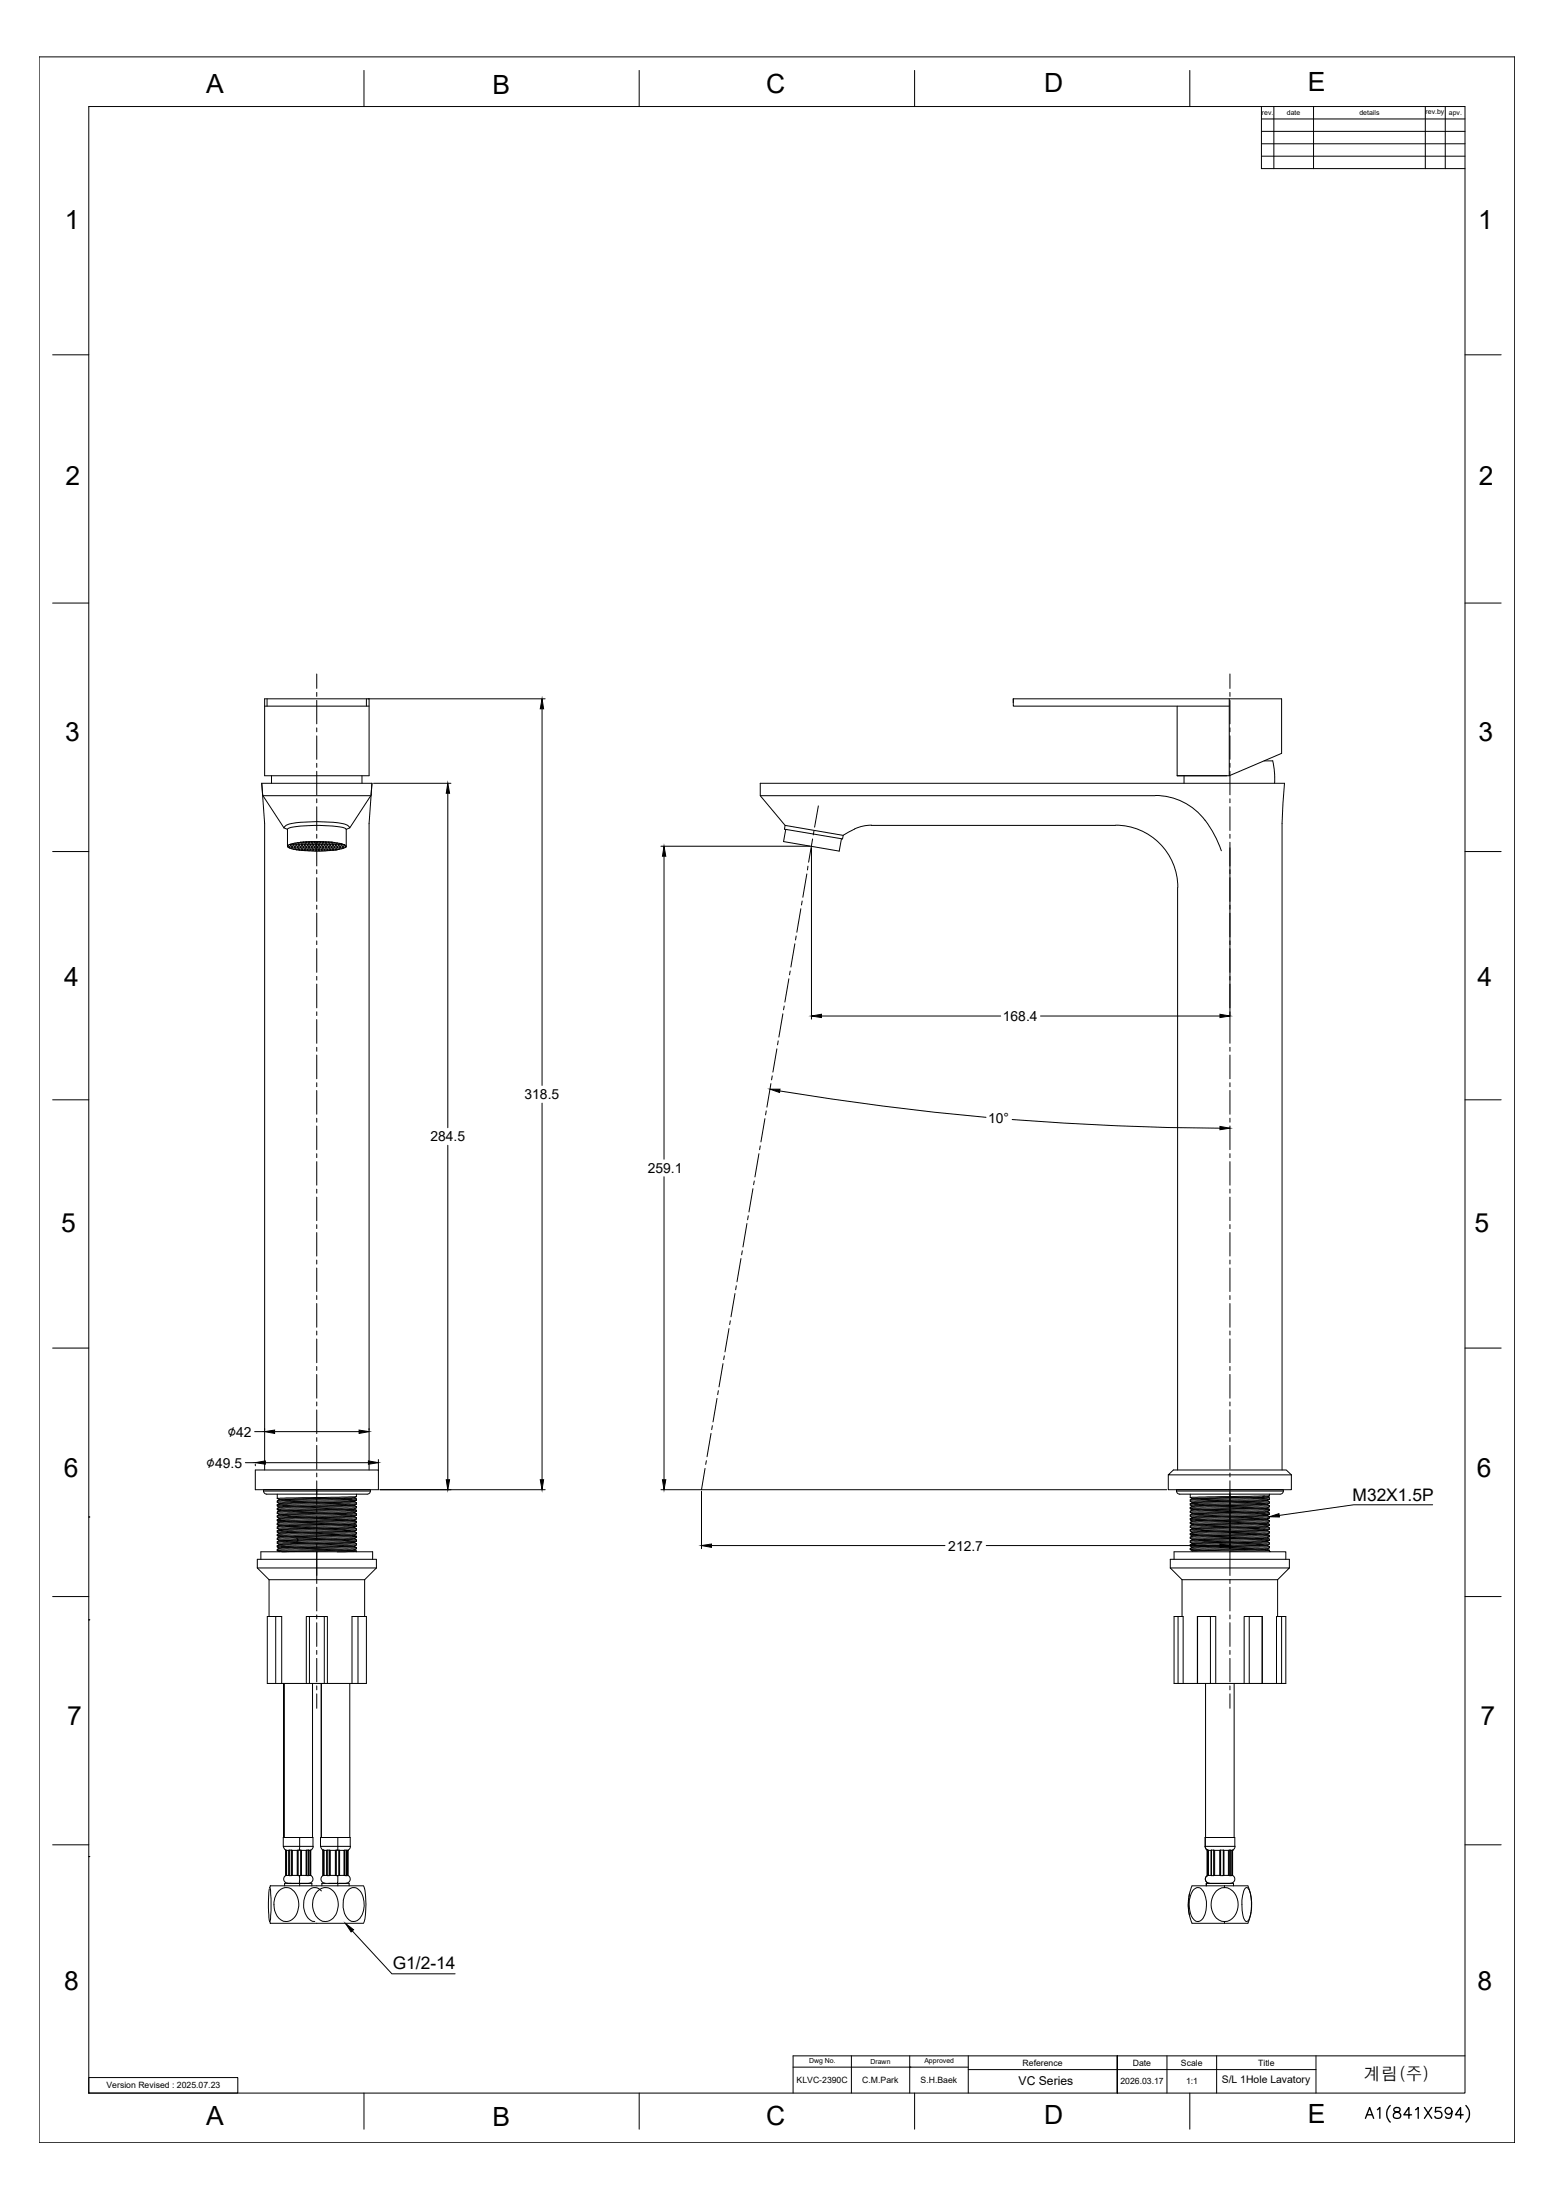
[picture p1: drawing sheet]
<svg xmlns="http://www.w3.org/2000/svg" width="297mm" height="420mm" viewBox="0 0 297 420" stroke-linecap="round" stroke-linejoin="round" font-family="sans-serif">
<!-- layer: 0 -->
<g fill="none" stroke="#000" stroke-width=".19">
<path d="M7.5 10.9h281.7v398.3h-281.7zM69.5 13.4v6.9M122 13.4v6.9M174.6 13.4v6.9M227.1 13.4v6.9M16.9 20.3h262.8v379.4h-262.8zM240.8 20.3v11.9h38.9M240.8 22.7h38.9M240.8 25.1h38.9M240.8 27.5h38.9M240.8 29.8h38.9M243.2 20.3v11.9"/>
<path d="M250.8 20.3v11.9M272.1 20.3v11.9M275.9 20.3v11.9M10 67.8h6.9M279.7 67.8h6.9M10 115.2h6.9M279.7 115.2h6.9M50.5 133.5h20v14.7h-20zM50.5 134.9h20M51 133.5v1.4M69.9 133.5v1.4M193.4 133.5v1.4h41.3"/>
<path d="M193.4 133.5h51.3v10.4l-10 4.3h-10M193.4 133.5v.7M224.7 134.9v13.3M234.7 133.5v14.7M50 149.6h21M50 149.6l.5 7.7v123.4M50 149.6l.1 2.1M50.1 151.7l.2 .4 3.9 6M50.2 152h20.6M51.8 148.2v1.4M54.2 158.1l.7 .3M54.9 158.4a1.39 1.39 0 0 1 1.2-.5 29.7 29.7 0 0 1 9.7 .2l.3 .3"/>
<path d="M54.9 158.4v3.2M66.1 158.4v3.2M66.8 158.1l-.7 .3M69.1 148.2v1.4M70.7 152.1l-3.9 6-.2-.2a1.93 1.93 0 0 0-1.4-.6 31.7 31.7 0 0 0-10 .1l-.5 .2-.5 .5M70.9 151.7l-.2 .4M71 149.6l-.5 7.7v123.4M71 149.6l-.2 2.1M145.1 152h75.4M149.9 157.6l-.2 .8 11.1 1.8 .2-.7-11.1-1.9-4.8-5.6v-2.4h100.1l-.5 7.7v123.4M150 158.4l-.4 2.3 10.6 1.8 .4-2.3M163.1 158.3l-2.1 1.2"/>
<path d="M166.3 157.6h46.7M166.4 157.6l-1.7 .2-1.6 .5M213 157.6a11.9 11.9 0 0 1 11.8 11.9M220.5 151.9a11.9 11.9 0 0 1 9.5 4.8M224.7 148.2h9.5M226 148.2v1.4M230.1 156.7a21.4 21.4 0 0 1 3.1 5.8M241.3 145.3h1.7M243 145.3l.3 1.8v2.5M10 162.6h6.9M55 161.5a12.9 12.9 0 0 1 6.2-.8 10.1 10.1 0 0 1 4.9 .9l-.2 .3a22 22 0 0 1-10.7 0l-.2-.1zM55 161.8h11"/>
<path d="M55 161.4l.3 .6M55.2 161.3h10.6M55.4 161.2l.6 1M55.6 161.2l-.4 .7M56.2 161l-.6 1.1M56.4 161l.8 1.4M56.5 162.3h7.9M56.8 160.9l-.7 1.3M56.9 160.9l.9 1.5M57.4 160.9h6.2M57.4 160.9l-.8 1.4-.7-1.2M57.4 160.9l.9 1.6"/>
<path d="M57.9 160.8l1 1.7M58 160.8l-.9 1.5M58.4 160.8l1 1.7M58.5 160.8l-.9 1.6M58.9 160.8l1.1 1.7M59.1 160.8l-1 1.7M59.5 160.7l1 1.8M59.6 160.7l-1 1.8M60 160.7l1 1.8M60.2 160.7l-1.1 1.8M60.5 160.7l1.1 1.8M60.7 160.7l-1 1.8"/>
<path d="M61.1 160.7l1 1.8M61.2 160.7l-1 1.8M61.6 160.7l1 1.8M61.8 160.7l-1.1 1.8M62.2 160.8l.9 1.6M62.3 160.8l-1 1.7M62.7 160.8l.9 1.6M62.8 160.8l-1 1.7M63.3 160.9l.8 1.4M63.3 160.9l-.9 1.6M64.3 161l-.8 1.4M64.4 161l.7 1.1"/>
<path d="M64.7 162.2l-.8-1.3-1 1.6M64.8 161.1l-.7 1.2M65.1 161.1l.5 .9M65.3 161.1l-.6 1.1M65.7 161.3l.3 .5M65.8 161.3l-.5 .8M66.1 161.7l-.1 .1M224.8 169.5v111.2M279.7 162.6h6.9M10 210h6.9M279.7 210h6.9M10 257.5h6.9"/>
<path d="M279.7 257.5h6.9M16.9 289.7h.1M48.7 280.7h23.5v3.8h-23.5zM49.1 299.5v-1.7h22.8v1.7M49.1 299.5h22.8M49.1 299.5l2.3 2.2M50.3 284.8h20.4M50.4 284.5l-.1 .2a.61 .61 0 0 0 .6 .7h19.2M52.9 286.2h.1M52.9 294.7h.1M52.9 296.1h.1M52.9 294h.1"/>
<path d="M52.9 295.4h.1M52.9 292.6h.1M52.9 291.2h.1M52.9 293.3h.1M52.9 291.9h.1M52.9 290.4h.1M52.9 289.7h.1M52.9 289h.1M52.9 286.9h.1M52.9 287.6h.1M52.9 288.3h.1M52.9 288.8l.4-.2 2.2-.1 12.2-.3 .3 .2z"/>
<path d="M52.9 288.3l15.1-.4a3.5 3.5 0 0 1-2.1 .3l-11.1 .2a3 3 0 0 1-1.9-.1zM52.9 294l.4 .2 3.6-.1M52.9 293.1a3.5 3.5 0 0 1 2.1-.3l12.5-.3 .5 .2zM52.9 285.4v.8M52.9 286.7v.2M52.9 287.3v.3M52.9 288.1v.2M52.9 288.8v.2M52.9 289.5v.2M52.9 290.2v.2M52.9 290.9v.3M52.9 291.6v.3"/>
<path d="M52.9 292.3v.3M52.9 293.1v.2M52.9 293.8v.2M52.9 294.5v.2M52.9 295.2v.2M52.9 295.9v.2M52.9 291.2l.4 .2M53.3 291.4h.1M53.3 291.4v.1M53.3 291.5l-.4 .1M56.7 293.9l-3.8 .1M56.7 294.4l-3.8 .1"/>
<path d="M56.7 293.9l.2 .2M56.9 294.2h-3.5l-.5 .3M56.9 294.1v.1M56.9 294.2l-.2 .2M60.5 296.4h-10.7v1.4M60.5 284.5v.9M68 292.7v.2M68 293.7l-11.3 .2M68 288.4h.1M68 286.3h.1M68 287h.1M68 287.7h.1"/>
<path d="M68 292h.1M68 293.4h.1M68 294.1h.1M68 294.8h.1M68 290.6h.1M68 289.1h.1M68 289.8h.1M68 291.3h.1M68 295.6h.1M68 296.2h.1M68 295.8l-15.1 .3M68 294.4l-15.1 .3"/>
<path d="M68 295l-15.1 .4M68 287.7l-.3-.2-9.9 .2-4.5 .2-.4 .2M68 287l-.3-.2-11.8 .2-2.5 .1-.5 .2M68 286.3l-.6-.2-12.4 .3a3.5 3.5 0 0 0-2.1 .3M68 287.7l-15.1 .4M68 286.3l-15.1 .4M68 285.8l-15.1 .4M68 287.3l-.5 .2-2.6 .1-11.6 .2-.4-.2M68 286.5l-.4 .3-4.5 .1-9.8 .2-.4-.2M68 285.8l-.3 .2-2.3 .1-12.1 .3-.4-.2M68 295.8a3.5 3.5 0 0 1-2.1 .3l-12.5 .2-.5-.2M68 295a3.5 3.5 0 0 1-2.1 .3l-11.1 .3a3 3 0 0 1-1.9-.2"/>
<path d="M68 294.4l-.4 .2h-.9l-13.4 .3-.4-.2M68 286.5l-15.1 .4M68 287l-15.1 .3M68 294.1l-11.3 .3M68 292.9l-15.1 .4M68 293.4l-15.1 .4M68 292.2l-15.1 .4M68 293.4a.58 .58 0 0 1-.6 .5l-10.5 .2M68 292.9l-.3 .2-2.2 .1-12.1 .3-.5-.2M68 292.2a3.5 3.5 0 0 1-2.1 .3l-12.5 .3-.5-.2M68 291.5a3.5 3.5 0 0 1-2.1 .3l-11.1 .2a3 3 0 0 1-1.9-.1M68 292l-15.1 .3"/>
<path d="M68 294.1l-.3-.2-10.8 .3M68 293.4l-.6-.2-12.5 .3a3.1 3.1 0 0 0-2 .3M68 292l-.3-.2-12.3 .2-2.1 .1-.4 .2M68 291.5l-15.1 .4M68 290.8l-15.1 .4M68 295.6l-15.1 .3M68 296.2l-.4-.1-13.8 .3M68 295.6l-.3-.3-12.3 .3-2.1 .1-.4 .2M68 294.8l-.3-.2-9.9 .2-4.5 .2-.4 .2M68 291.3l-15.1 .3M68 290.8l-.3 .2-.9 .1-13.5 .3M68 290.1l-.4 .2-2.1 .1-12.2 .2-.4-.2"/>
<path d="M68 289.4l-.3 .2-2.3 .1-12.1 .2-.4-.2M68 288.7a3.5 3.5 0 0 1-2.1 .3l-12.5 .2-.5-.2M68 290.6l-15.1 .3M68 289.4l-15.1 .3M68 289.1l-15.1 .4M68 291.3l-.3-.2-14.4 .4M68 290.6l-.3-.2-13.5 .2-.8 .1-.5 .2M68 289.8l-.6-.1-12.5 .2a3.1 3.1 0 0 0-2 .3M68 289.1l-.5-.1-12.5 .2a3.5 3.5 0 0 0-2.1 .3M68 294.8l-15.1 .4M68 289.8l-15.1 .4M68 288.7l-15.1 .3"/>
<path d="M68 296.2l-3.6 .2M68 290.1l-15.1 .3M68 287.3l-15.1 .3M68 285.4v.4M68 286.3v.2M68 287v.3M68 287.7v.2M68 288.4v.3M68 289.1v.3M68 289.8v.3M68 290.6v.2M68 291.3v.2"/>
<path d="M68 292v.2M68 294.1v.3M68 294.8v.2M68 295.6v.2M68 296.2v.2M70.7 284.5v.2a.61 .61 0 0 1-.6 .7M71.1 297.8v-1.4h-10.6v5.3h-9.1M71.9 299.5l-2.3 2.2M223 281.7v2.8h23.5v-2.8M223 281.7l1-1h21.5l1 1zM223.4 299.5h22.7l-2.2 2.2M223.4 299.5v-1.7h22.7v1.7"/>
<path d="M223.4 299.5l2.3 2.2M224.1 297.8v-1.4h21.4v1.4M224.6 284.8h20.4M225.2 285.4h19.2M225.2 285.4a.62 .62 0 0 1-.6-.9h20.3l.1 .2a.61 .61 0 0 1-.6 .7M227.2 290.3l15.1-.4-.5 .2-2.6 .1-11.6 .3zM227.2 293.6v.2l7.6-.1M227.2 285.4v.6M227.2 286.5v.2M227.2 287.2v.2M227.2 287.9v.2M227.2 288.6v.2"/>
<path d="M227.2 289.3v.2M227.2 290v.3M227.2 290.7v.3M227.2 291.5v.2M227.2 292.2v.2M227.2 292.9v.2M227.2 294.3v.2M227.2 295v.3M227.2 295.7v.2M234.8 286.5l-7.6 .2M234.8 287.3l-7.6 .1M234.8 285.8l-7.6 .2"/>
<path d="M234.8 287l-7.6 .2M234.8 288.4l-7.6 .2M234.8 287.7l-7.6 .2M234.8 295.6l-7.6 .1M234.8 295.8l-7.6 .1M234.8 295l-7.6 .3M234.8 292l-7.6 .2M234.8 294.8l-7.6 .2M234.8 294.4l-7.6 .1M234.8 294.1l-7.6 .2M234.8 287.9l-7.6 .2M234.8 292.9l-7.6 .2"/>
<path d="M234.8 288.7l-7.6 .1M234.8 292.7l-7.6 .2M234.8 292.2l-7.6 .2M234.8 289.4l-7.6 .1M234.8 291.5l-7.6 .2M234.8 289.1l-7.6 .2M234.8 290.6l-7.6 .1M234.8 291.3l-7.6 .2M234.8 285.4v.4M234.8 286.3v.2M234.8 287v.3M234.8 287.7v.2"/>
<path d="M234.8 288.4v.3M234.8 289.1v.3M234.8 289.8v.3M234.8 290.6v.2M234.8 291.3v.2M234.8 292v.2M234.8 292.7v.2M234.8 293.4v.3M234.8 294.1v.3M234.8 294.8v.2M234.8 295.6v.2M241.3 285.7h1l-.3 .2"/>
<path d="M241.3 286.2l1-.1v.3M241.3 285.7l-.3 .2-13.4 .3-.4-.2M241.3 285.7l-6.5 .1M241.3 286.2l-14.1 .3M241.3 286.2l-.3-.2h-.7l-11.8 .2h-.8l-.5 .3M242 288.7l.3 .3-7.5 .1M242 288.8l-12.7 .2a3.5 3.5 0 0 0-2.1 .3M242.1 285.8l-1.1 .2 1.1-.1 .2 .1M242.3 296.3h.1M242.3 287.8l-7.5 .1M242.3 287.8a3.5 3.5 0 0 1-2 .3l-12.6 .2-.5-.2M242.3 287a3.5 3.5 0 0 1-2 .3l-11.1 .2a3.2 3.2 0 0 1-2-.1"/>
<path d="M242.3 286.4l-.5 .2-14.2 .3-.4-.2M242.3 287l-7.5 .3M242.3 286.4l-7.5 .1M242.3 288.2l-7.5 .2M242.3 286.8l-7.5 .2M242.3 287.6l-7.5 .1M242.3 288.2l-.4-.1-12.6 .2a3.5 3.5 0 0 0-2.1 .3M242.3 287.6l-.4-.3-12.1 .3-2.2 .1-.4 .2M242.3 286.8l-.4-.2-12.1 .3-2.2 .1-.4 .2M242.3 291.8l-7.5 .2M242.3 295.3l-7.5 .3M242.3 296.1l-7.5 .1v.2"/>
<path d="M242.3 295.6l-.3 .2-2.3 .1-12 .2-.5-.2M242.3 294.9a3.5 3.5 0 0 1-2 .3l-12.6 .2-.5-.1M242.3 294.2a3.5 3.5 0 0 1-2.1 .3l-11.1 .2a3 3 0 0 1-1.9-.2M242.3 296.1a3.1 3.1 0 0 0-1.9-.1l-12.8 .2M242.3 295.3l-.4-.1-12.6 .2a3.5 3.5 0 0 0-2.1 .3M242.3 294.7l-.4-.2-12.1 .2-2.2 .1-.4 .2M242.3 295.6l-7.5 .2M242.3 293.9l-.3-.2-9.9 .2-4.5 .2-.4 .2M242.3 293.2l-.3-.2-11.7 .3-2.5 .1-.6 .2M242.3 292.5a3.4 3.4 0 0 0-1.9-.1l-11.1 .2a3.5 3.5 0 0 0-2.1 .3M242.3 291.8l-.4-.2-12.6 .3a3.5 3.5 0 0 0-2.1 .3M242.3 294.7l-7.5 .1"/>
<path d="M242.3 293.9l-7.5 .2M242.3 294.9l-7.5 .1M242.3 294.2l-7.5 .2M242.3 293.5l-.4 .2-2.7 .1-11.6 .2-.3-.2M242.3 292.8l-.4 .2-2.2 .1-12.1 .2-.4-.2M242.3 292l-.3 .3h-2.3l-12 .3-.5-.2M242.3 291.3a3.5 3.5 0 0 1-2.1 .3l-12.5 .3-.5-.2M242.3 291.3l-7.5 .2M242.3 290.6a3.5 3.5 0 0 1-2.1 .3l-12.3 .3-.7-.2 7.6-.2M242.3 293.5l-7.5 .2M242.3 290.6l-7.5 .2M242.3 292.5l-7.5 .2"/>
<path d="M242.3 289.2l-.4 .2-2.2 .1-12.1 .3-.4-.3M242.3 288.5l-.3 .2-2.3 .1-12.1 .2-.4-.2M242.3 292.8l-7.5 .1M242.3 288.5l-7.5 .2M242.3 292l-7.5 .2M242.3 289.2l-7.5 .2M242.3 293.2l-15.1 .4M242.3 291.1l-7.5 .2M242.3 289.7l-15.1 .3M242.3 290.4l-7.5 .2M242.3 291.1l-.4-.2-12.1 .3h-2.2l-.4 .3M242.3 290.4l-.4-.2-12.1 .2-2.2 .1-.4 .2"/>
<path d="M242.3 289.7l-.3-.2-13.5 .3h-.7l-.6 .2M242.3 285.4v.3M242.3 286.8v.2M242.3 287.6v.2M242.3 288.2v.3M242.3 289v.2M242.3 289.7v.2M242.3 290.4v.2M242.3 291.1v.2M242.3 291.8v.2M242.3 292.5v.3M242.3 293.2v.3"/>
<path d="M242.3 293.9v.3M242.3 294.7v.2M242.3 295.3v.3M242.3 296.1v.2M10 304.9h6.9M16.9 309.4h.1M51 308.7h2.8v12.8h-2.8zM51.4 301.7v7M52.6 308.7v12.8M59.1 308.7v12.8M60.5 301.7h9.1M61.9 308.7h.6v12.8"/>
<path d="M61.9 308.7h-3.4v12.8M61.9 308.7v12.8M68.3 308.7h1.6v12.8h-16.1M69.6 301.7v7M224.9 308.7h-.8v12.8h1.8M225.7 301.7h18.2M225.7 301.7v7M228.6 308.7v12.8M231.1 308.7v12.8h1M238.5 308.7v12.8h2.4v-12.8M238.5 308.7h-1v12.8M238.5 308.7h2.5v12.8h2.7"/>
<path d="M243.9 301.7v7M244.7 308.7v12.8h-1v-12.8h1.8v12.8h-.8M279.7 304.9h6.9M54.2 321.5v29.4zM59.7 321.5v29.4M61.3 321.5v29.4M61.4 321.5v29.4M66.8 321.5v29.4M67.2 321.5v-12.8h1.1v12.8M224.9 321.5v-12.8h1v12.8M225.9 321.5h2.7M228.6 321.5v-12.8h3.5v12.8"/>
<path d="M228.6 321.5h2.5M230.1 321.5v29.4M232.1 321.5h6.4M235.6 321.5v29.4M240.9 321.5h.1M10 352.3h6.9M16.9 354.6h.1M54.1 350.9h5.6v1.7h-5.6zM54.1 352.6l.2 .5 .3 .2M54.5 353.3l.1 4.9M54.5 353.3h.1M54.6 358.2a.78 .78 0 0 0-.4 .9 .78 .78 0 0 0 .7 .5"/>
<path d="M54.6 353.3v4.9M54.6 353.3v.1M54.6 358.2h.6M54.6 353.4h.6M54.6 353.4v4.8M54.6 358.2h.1M54.7 353.4v4.8M55.1 353.4v4.8M55.2 353.4v4.8M55.2 358.2h.1M55.2 358.2h.4M55.2 353.3h.4"/>
<path d="M55.2 353.3v4.9M55.2 353.3v.1M55.6 359.7h-.7h2.2M55.6 353.3v4.9M55.6 353.3l.1 .1M55.7 358.2h1.1M55.7 353.4h1.1M55.7 353.4v4.8M55.7 358.2h-.1M55.8 353.4v4.8M56.7 353.4v4.8M56.8 353.4v4.8"/>
<path d="M56.8 358.2h.1M56.9 353.3v4.9M56.9 358.2h.5M56.9 353.3h.5M56.9 353.3l-.1 .1M57.1 359.7h1.8M57.2 358.2l-.1 1.5M57.2 350.9v2.4M57.2 359.7v.5M57.4 353.3v4.9M57.4 353.3l.1 .1M57.5 358.2h1"/>
<path d="M57.5 353.4h1M57.5 353.4v4.8M57.5 358.2h-.1M58.4 353.4v4.8M58.5 353.4v4.8M58.5 358.2h.1M58.6 353.3h.3v4.9h-.3M58.6 353.3v4.9M58.6 353.3l-.1 .1M58.9 353.4h.1M58.9 358.2h.1M58.9 358.2h.4"/>
<path d="M58.9 353.4h.4M59.2 353.4v4.8M59.3 353.4v4.8M59.3 358.2a.78 .78 0 0 1 .4 .9 .78 .78 0 0 1-.7 .5M59.8 352.6l-.2 .5-.2 .2M61.2 350.9h5.7v1.7h-5.7zM61.2 352.6l.1 .3 .4 .4M61.7 353.3h.1M61.7 353.3v4.9M61.7 358.2a.78 .78 0 0 0-.4 .9 .78 .78 0 0 0 .8 .5M61.7 353.3l.7 .1M61.9 353.4v4.8"/>
<path d="M62.4 353.4v4.8M62.4 358.2h-.7M62.4 358.2h.1M62.5 353.3l-.1 .1M62.5 358.2h.3M62.5 353.3h.3M62.5 353.3v4.9M62.8 359.7h1.6M62.8 353.3v4.9M62.8 353.3l.1 .1M62.9 358.2h1.2M62.9 353.4h1.2"/>
<path d="M62.9 353.4v4.8M62.9 358.2h-.1M63 353.4v4.8M64 353.4v4.8M64.1 353.4v4.8M64.1 358.2h.1M64.2 358.2h.5M64.2 353.3h.5M64.2 353.3v4.9M64.2 353.3l-.1 .1M64.4 359.7h1.7M64.4 358.2l.1 1.2-.1 .3"/>
<path d="M64.5 350.9l-.1 2.4M64.5 359.7h-3.1v.5M64.7 353.3v4.9M64.7 353.3v.1M64.7 358.2h1.1M64.7 353.4h.1M64.7 353.4v4.8M64.7 358.2h.1M64.8 353.4h.9v4.8M64.8 353.4v4.8M65.7 353.4h.1M65.8 353.4v4.8"/>
<path d="M65.8 358.2h.1M65.8 353.3v4.9h.3M65.8 353.3h.3v4.9M65.8 353.3v.1M66.1 358.2h.1M66.1 353.4h.3M66.1 353.3v4.9M66.4 353.4h.1M66.4 353.4v4.8h-.3M66.4 358.1a.78 .78 0 0 1 .4 .9 .78 .78 0 0 1-.7 .6M66.4 353.4v4.8M66.4 353.3v4.9"/>
<path d="M66.9 352.6l-.1 .5-.4 .3M230.1 350.9h5.6v1.7h-5.6zM230.1 350.9v1.9l.4 .5-.4-.4v-.3M230.3 359.7v.5M230.5 358.2v-4.9v4.9M230.5 353.3h.1M230.5 358.2h.1M230.5 353.3v4.9M230.5 358.2a.78 .78 0 0 0-.4 .9 .78 .78 0 0 0 .8 .5M230.5 358.2a.85 .85 0 0 0-.3 1.2 .85 .85 0 0 0 1.2 .3h3.5M230.6 353.3v4.9M230.6 353.3v.1"/>
<path d="M230.6 358.2h.6M230.6 353.4h.6M230.6 353.4v4.8M230.6 358.2h.1M230.7 353.4v4.8M231.2 353.4v4.8M231.2 358.2h.1M231.3 358.2h.4M231.3 353.3h.4M231.3 353.3v4.9M231.3 353.3l-.1 .1M231.7 353.3v4.9"/>
<path d="M231.7 353.3v.1M231.7 358.2h1.3M231.7 353.4h1.3M231.7 353.4v4.8M231.7 358.2h.1M231.9 353.4v4.8M232.8 353.4v4.8M233 353.4v4.8M233 358.2h.1M233 353.3h.5M233 353.3v4.9M233 353.3v.1"/>
<path d="M233.5 353.3v4.9h-.5M233.5 353.3l.1 .1M233.6 358.2h1M233.6 353.4h1M233.6 353.4v4.8M233.6 358.2h-.1M233.7 353.4v4.8M234.5 353.4v4.8M234.6 353.4v4.8M234.6 358.2h.1M234.7 358.2h.3M234.7 353.3h.3v4.9"/>
<path d="M234.7 353.3v4.9M234.7 353.3l-.1 .1M235 358.2h.1M235 353.4h.2M235.2 353.4h.1M235.2 353.4v4.8h-.2M235.2 358.1a.78 .78 0 0 1 .5 .9 .78 .78 0 0 1-.8 .6M235.3 353.3v4.9M235.8 352.6l-.2 .5-.3 .3M279.7 352.3h6.9M51.4 360.8l-.2 2.4a11.2 11.2 0 0 0 .3 3.8M51.5 360.5a20.8 20.8 0 0 1 0 6.5"/>
<path d="M51.5 367l.1 .3M51.5 360.5h-.1M51.6 360.2h17.8M51.6 367.3h17.8M51.6 360.2l-.1 .3M53.3 361a1.99 1.99 0 0 1 3.3 .9 3.9 3.9 0 0 1-1.2 4.9 2.27 2.27 0 0 1-3-1.9 4.1 4.1 0 0 1 .9-3.9zM54.3 360.2v-.5h5.2v.5M60.8 361a2.06 2.06 0 0 1 3.3 .9 3.8 3.8 0 0 1-1.2 4.9 2.35 2.35 0 0 1-3.1-1.9 3.7 3.7 0 0 1 1-3.9zM61.4 361.1a1.65 1.65 0 0 0-2.9 .4 4.2 4.2 0 0 0 .7 5.2l.4 .2 .5 .1M64.5 360.2v-.5h2.1v.5M66.4 361a1.52 1.52 0 0 1 2.6 .6 4.2 4.2 0 0 1-.8 5.2 1.51 1.51 0 0 1-2.2-.9 4.7 4.7 0 0 1 .4-4.9zM69.4 360.2l.2 .5"/>
<path d="M69.6 360.7a15.8 15.8 0 0 1 0 6.1M69.6 366.8l-.2 .5M226.9 362.5v2.3l.7 2.5h10.6l.6-2.1M227 361.8l.5-1.6h10.7l.7 2.3v2.5M227 361.8l-.1 .5M227 361.8a8.9 8.9 0 0 0 0 3.9M227.7 361a1.1 1.1 0 0 1 1.1-.5 1.1 1.1 0 0 1 .9 .7 4.8 4.8 0 0 1-.5 5.6 1.04 1.04 0 0 1-1.5-.5 5.4 5.4 0 0 1 0-5.3zM230.3 360.2v-.5h5.2v.5M233.7 360.2l.1 .3M233.8 360.5a3.1 3.1 0 0 0-2.6 3.8 2.9 2.9 0 0 0 2.6 2.7M233.8 360.5a3.1 3.1 0 0 1 2.5 3.8 2.9 2.9 0 0 1-2.5 2.7M233.8 367l-.1 .3"/>
<path d="M237.7 360.6l.4-.1 .2 .2a7.7 7.7 0 0 1 0 6.1l-.3 .2a2.31 2.31 0 0 1-.9-2.1 7 7 0 0 1 .6-4.3zM16.9 396.8h28.5v2.9h-28.5zM69.5 399.7v6.9M122 399.7v6.9M151.4 394.8h33.4M162.5 392.6v7.1M173.7 392.6v7.1M174.6 399.7v6.9M184.8 392.6v7.1M184.8 395.3h66.4M213.3 392.6v7.1v-7.1M213.3 392.6v7.1"/>
<path d="M222.8 392.6v7.1M227.1 399.7v6.9M232.3 392.6v7.1M251.2 392.6v7.1M279.7 392.6h-128.3v7.1"/>
</g>
<!-- layer: DIM_ -->
<g fill="#000" stroke="#000" stroke-width=".19">
<path d="M103.5 133.5l.3 1.9h-.7zM85.5 149.6l.3 1.9h-.6zM126.8 161.6l.3 1.9h-.6zM154.9 194l1.9-.3v.6zM232.9 193.7l1.9 .3-1.9 .3zM147 208h1.9l-.1 .6zM232.9 215.1l1.9 .4-1.9 .3zM48.7 279.3l1.9-.3v.6zM50.5 273.4l1.9-.3v.7zM68.6 273.1l1.9 .3-1.9 .4zM70.3 279l1.9 .3-1.9 .3zM85.2 282.6h.6l-.3 1.9z"/>
<path d="M103.1 282.6h.7l-.3 1.9zM126.5 282.6h.6l-.3 1.9zM133.9 295.2l1.9-.3v.6zM232.9 294.9l1.9 .3-1.9 .3zM242.3 289.7l1.9-.6v.6zM66 367.4l1.5 1.1-.5 .5z"/>
</g>
<g fill="none" stroke="#000" stroke-width=".19">
<path d="M70.2 133.5h33.9M103.5 135.4v71.9M71.3 149.6h14.8M85.5 151.5v63.9M126.2 161.6h28.4M126.8 163.5v57.9M154.9 161.9v32.7M234.8 161.9v32.7M156.8 194h34.2M198.6 194h34.3M85.5 218.7v63.9M103.5 210.7v71.9"/>
<path d="M148.9 208.4a543.7 543.7 0 0 0 39.3 5M193.2 213.8a546.8 546.8 0 0 0 39.7 1.7M126.8 224.7v57.9M46.8 279.3h1.9M48.6 273.4h1.9M48.7 279.6v.3M50.5 272.8v.3M50.6 279.3h19.7M52.4 273.4h16.2M70.5 272.8v.3M72.2 278.8v2.1M72.5 284.5h31.6"/>
<path d="M126.2 284.5h96.5M133.9 284.8v11M135.8 295.2h44.6M188.3 295.2h44.6M234.8 285.1v10.7M273.5 287.4h-15.1l-14.2 2M67.2 368.8l7.6 8.2h12.1"/>
</g>
<!-- layer: TEXT -->
<g fill="none" stroke="#000" stroke-width=".25">
<path d="M173.7 394.8h.1M260.7 404.6l.8-2.1 .7 2.1M261 403.9h.9M262.9 402.9l.5-.4v2.1M265.4 402.1a2.18 2.18 0 0 0 0 3.2M266.2 402.6l-.1 .4 .3 .3a.77 .77 0 0 1 .8 .3 .77 .77 0 0 1 .1 .8 .85 .85 0 0 1-1.3-.2 1.03 1.03 0 0 1 1.2-1l.1-.4a.72 .72 0 0 0-1.1-.2zM269.5 403.9h-1.5l1-1.4v2.1M270.2 402.9l.5-.4v2.1M271.9 402.5l1.4 2.1M273.3 402.5l-1.4 2.1M275.1 402.5h-1l-.1 .9a.73 .73 0 0 1 1.1 0 .73 .73 0 0 1-.1 1 .73 .73 0 0 1-1.1-.2M277.2 403.2a.66 .66 0 0 1-.9 .6 .66 .66 0 0 1-.3-1 .66 .66 0 0 1 1 0 1.79 1.79 0 0 1-.1 1.7 .62 .62 0 0 1-.9-.2"/>
<path d="M279.3 403.9h-1.5l1-1.4v2.1M279.8 402.1a2.18 2.18 0 0 1 0 3.2"/>
</g>
<!-- layer: DIM_ -->
<g fill="#fff" stroke="#fff" stroke-width=".19">
<path d="M100.1 207.8v2.3l6.8-2.3zM100.1 210.1l6.8-2.3v2.3z"/>
<path d="M82.1 215.9v2.3l6.8-2.3zM82.1 218.2l6.8-2.3v2.3z"/>
<path d="M123.5 221.9v2.3l6.5-2.3zM123.5 224.2l6.5-2.3v2.3z"/>
<path d="M188.8 212.4v2.3l3.9-2.3zM188.8 214.7l3.9-2.3v2.3z"/>
<path d="M191.5 192.9v2.3l6.6-2.3zM191.5 195.2l6.6-2.3v2.3z"/>
<path d="M180.9 294v2.3l6.9-2.3zM180.9 296.3l6.9-2.3v2.3z"/>
<path d="M43.4 272.3v2.3l4.7-2.3zM43.4 274.6l4.7-2.3v2.3z"/>
<path d="M39.4 278.2v2.3l6.9-2.3zM39.4 280.5l6.9-2.3v2.3z"/>
</g>
<!-- layer: CENTER -->
<g fill="none" stroke="#000" stroke-width=".19">
<path d="M60.5 128.7v2.8M60.5 132.2v.8M60.5 133.8v4.4M60.5 139v.8M234.8 128.7v2.8M234.8 132.2v.8M234.8 133.8v4.4M234.8 139v.8M60.5 140.5v4.5M60.5 145.8v.7M60.5 147.3v4.5M60.5 152.6v.7"/>
<path d="M60.5 154.1v4.5M60.5 159.3v.8M155.4 158.7l-.1 .8M156.2 153.9l-.7 4.1M234.8 140.5v4.5M234.8 145.8v.7M234.8 147.3v4.5M234.8 152.6v.7M234.8 154.1v4.5M234.8 159.3v.8M60.5 160.9v4.5M60.5 166.1v.8"/>
<path d="M60.5 167.6v4.6M60.5 172.9v.7M60.5 174.4v4.5M60.5 179.7v.7M152 178.8l-.1 .7M152.9 173.6l-.8 4.4M153.1 172.1l-.1 .7M154 166.9l-.7 4.5M154.2 165.4l-.1 .7M155.1 160.2l-.7 4.5M234.8 160.9v4.5M234.8 166.1v.8"/>
<path d="M234.8 167.6v4.6M234.8 172.9v.7M234.8 174.4v4.5M234.8 179.7v.7M60.5 181.2v4.5M60.5 186.5v.7M60.5 187.9v4.6M60.5 193.2v.8M60.5 194.7v4.5M148.6 198.8l-.2 .7M149.5 193.6l-.8 4.5M149.7 192.1l-.1 .8"/>
<path d="M150.6 186.9l-.8 4.5M150.8 185.4l-.1 .8M151.7 180.2l-.7 4.5M234.8 181.2v4.5M234.8 186.5v.7M234.8 187.9v4.6M234.8 193.2v.8M234.8 194.7v4.5M60.5 200v.8M60.5 201.5v4.5M60.5 206.8v.7M60.5 208.3v4.5"/>
<path d="M60.5 213.6v.7M60.5 215v4.6M145.1 218.8l-.1 .8M146 213.6l-.7 4.5M146.3 212.2l-.2 .7M147.2 207l-.8 4.4M147.4 205.5l-.1 .7M148.3 200.3l-.8 4.5M234.8 200v.8M234.8 201.5v4.5M234.8 206.8v.7M234.8 208.3v4.5"/>
<path d="M234.8 213.6v.7M234.8 215v4.6M60.5 220.3v.8M60.5 221.9v4.4M60.5 227.1v.8M60.5 228.6v4.5M60.5 233.9v.7M60.5 235.4v4.5M141.7 238.9l-.1 .7M142.6 233.7l-.8 4.5M142.8 232.2l-.1 .7M143.7 227l-.7 4.5"/>
<path d="M144 225.5l-.1 .8M144.9 220.3l-.8 4.5M234.8 220.3v.8M234.8 221.9v4.4M234.8 227.1v.8M234.8 228.6v4.5M234.8 233.9v.7M234.8 235.4v4.5M60.5 240.7v.7M60.5 242.2v4.5M60.5 247.4v.8M60.5 248.9v4.6"/>
<path d="M60.5 254.2v.8M60.5 255.7v4.6M138.3 258.9l-.2 .8M139.2 253.7l-.8 4.5M139.4 252.3l-.1 .7M140.3 247l-.8 4.5M140.6 245.6l-.2 .7M141.4 240.4l-.7 4.4M234.8 240.7v.7M234.8 242.2v4.5M234.8 247.4v.8M234.8 248.9v4.6"/>
<path d="M234.8 254.2v.8M234.8 255.7v4.6M60.5 261v.7M60.5 262.5v4.5M60.5 267.7v.8M60.5 269.3v4.5M60.5 274.6v.7M60.5 276v4.6M134.8 279l-.1 .7M135.7 273.8l-.7 4.4M136 272.3l-.1 .7M136.9 267.1l-.8 4.5"/>
<path d="M137.1 265.6l-.1 .7M138 260.4l-.7 4.5M234.8 261v.7M234.8 262.5v4.5M234.8 267.7v.8M234.8 269.3v4.5M234.8 274.6v.7M234.8 276v4.6M60.5 281.3v.8M60.5 282.8v4.5M60.5 288.1v.7M60.5 289.6v4.5"/>
<path d="M60.5 294.9v.7M60.5 296.4v4.5M134.6 280.4l-.7 4.1M234.8 281.3v.8M234.8 282.8v4.5M234.8 288.1v.7M234.8 289.6v4.5M234.8 294.9v.7M234.8 296.4v4.5M60.5 301.7v.7M60.5 303.1v4.6M60.5 308.4v.8"/>
<path d="M60.5 309.9v4.5M60.5 315.2v.8M60.5 316.7v4.5M234.8 301.7v.7M234.8 303.1v4.6M234.8 308.4v.8M234.8 309.9v4.5M234.8 315.2v.8M234.8 316.7v4.5M60.5 322v.7M60.5 323.5v2.7M234.8 322v.7"/>
<path d="M234.8 323.5v2.7"/>
</g>
<g font-size="5.1">
<text x="39.3" y="17.8">A</text>
<text x="94" y="17.9">B</text>
<text x="146.2" y="17.7">C</text>
<text x="199.4" y="17.6">D</text>
<text x="249.7" y="17.3">E</text>
<text x="12.4" y="43.8">1</text>
<text x="282.2" y="43.8">1</text>
<text x="12.5" y="92.7">2</text>
<text x="282.3" y="92.7">2</text>
<text x="12.4" y="141.5">3</text>
<text x="282.3" y="141.5">3</text>
<text x="12.2" y="188.4">4</text>
<text x="282" y="188.4">4</text>
<text x="11.7" y="235.3">5</text>
<text x="281.5" y="235.3">5</text>
<text x="12.2" y="282">6</text>
<text x="282" y="282">6</text>
<text x="12.8" y="329.5">7</text>
<text x="282.6" y="329.5">7</text>
<text x="12.2" y="380.1">8</text>
<text x="282" y="380.1">8</text>
<text x="39.3" y="405.9">A</text>
<text x="94" y="406">B</text>
<text x="146.2" y="405.8">C</text>
<text x="199.4" y="405.7">D</text>
<text x="249.7" y="405.4">E</text>
</g>
<g font-size="3.3">
<text x="258.2" y="286.7">M32X1.5P</text>
<text x="75" y="376.1">G1/2-14</text>
<text x="260.4" y="397.3">계림(주)</text>
</g>
<g font-size="2.9">
<text x="43.4" y="274.4">∅42</text>
<text x="39.4" y="280.3">∅49.5</text>
</g>
<g font-size="2.7">
<text x="191.4" y="195">168.4</text>
<text x="100.1" y="209.9">318.5</text>
<text x="188.7" y="214.5">10°</text>
<text x="82.2" y="218">284.5</text>
<text x="123.7" y="224">259.1</text>
<text x="181" y="296.1">212.7</text>
</g>
<text font-size="2.3" x="194.5" y="398.3">VC Series</text>
<text font-size="2" x="233.2" y="397.9">S/L 1Hole Lavatory</text>
<g font-size="1.7">
<text x="195.2" y="394.5">Reference</text>
<text x="216.3" y="394.5">Date</text>
<text x="225.4" y="394.5">Scale</text>
<text x="240.2" y="394.5">Title</text>
<text x="20.3" y="398.9">Version Revised : 2025.07.23</text>
<text x="152.1" y="397.9">KLVC-2390C</text>
<text x="164.6" y="397.9">C.M.Park</text>
<text x="175.7" y="397.9">S.H.Baek</text>
<text x="213.9" y="398.1">2026.03.17</text>
<text x="226.4" y="398.1">1:1</text>
</g>
<g font-size="1.3">
<text x="240.9" y="22">rev.</text>
<text x="245.7" y="22">date</text>
<text x="259.5" y="22">details</text>
<text x="272.1" y="21.8">rev.by</text>
<text x="276.6" y="21.9">apv.</text>
<text x="154.4" y="394">Dwg No.</text>
<text x="166.2" y="394.2">Drawn</text>
<text x="176.5" y="394.1">Approved</text>
</g>
</svg>
